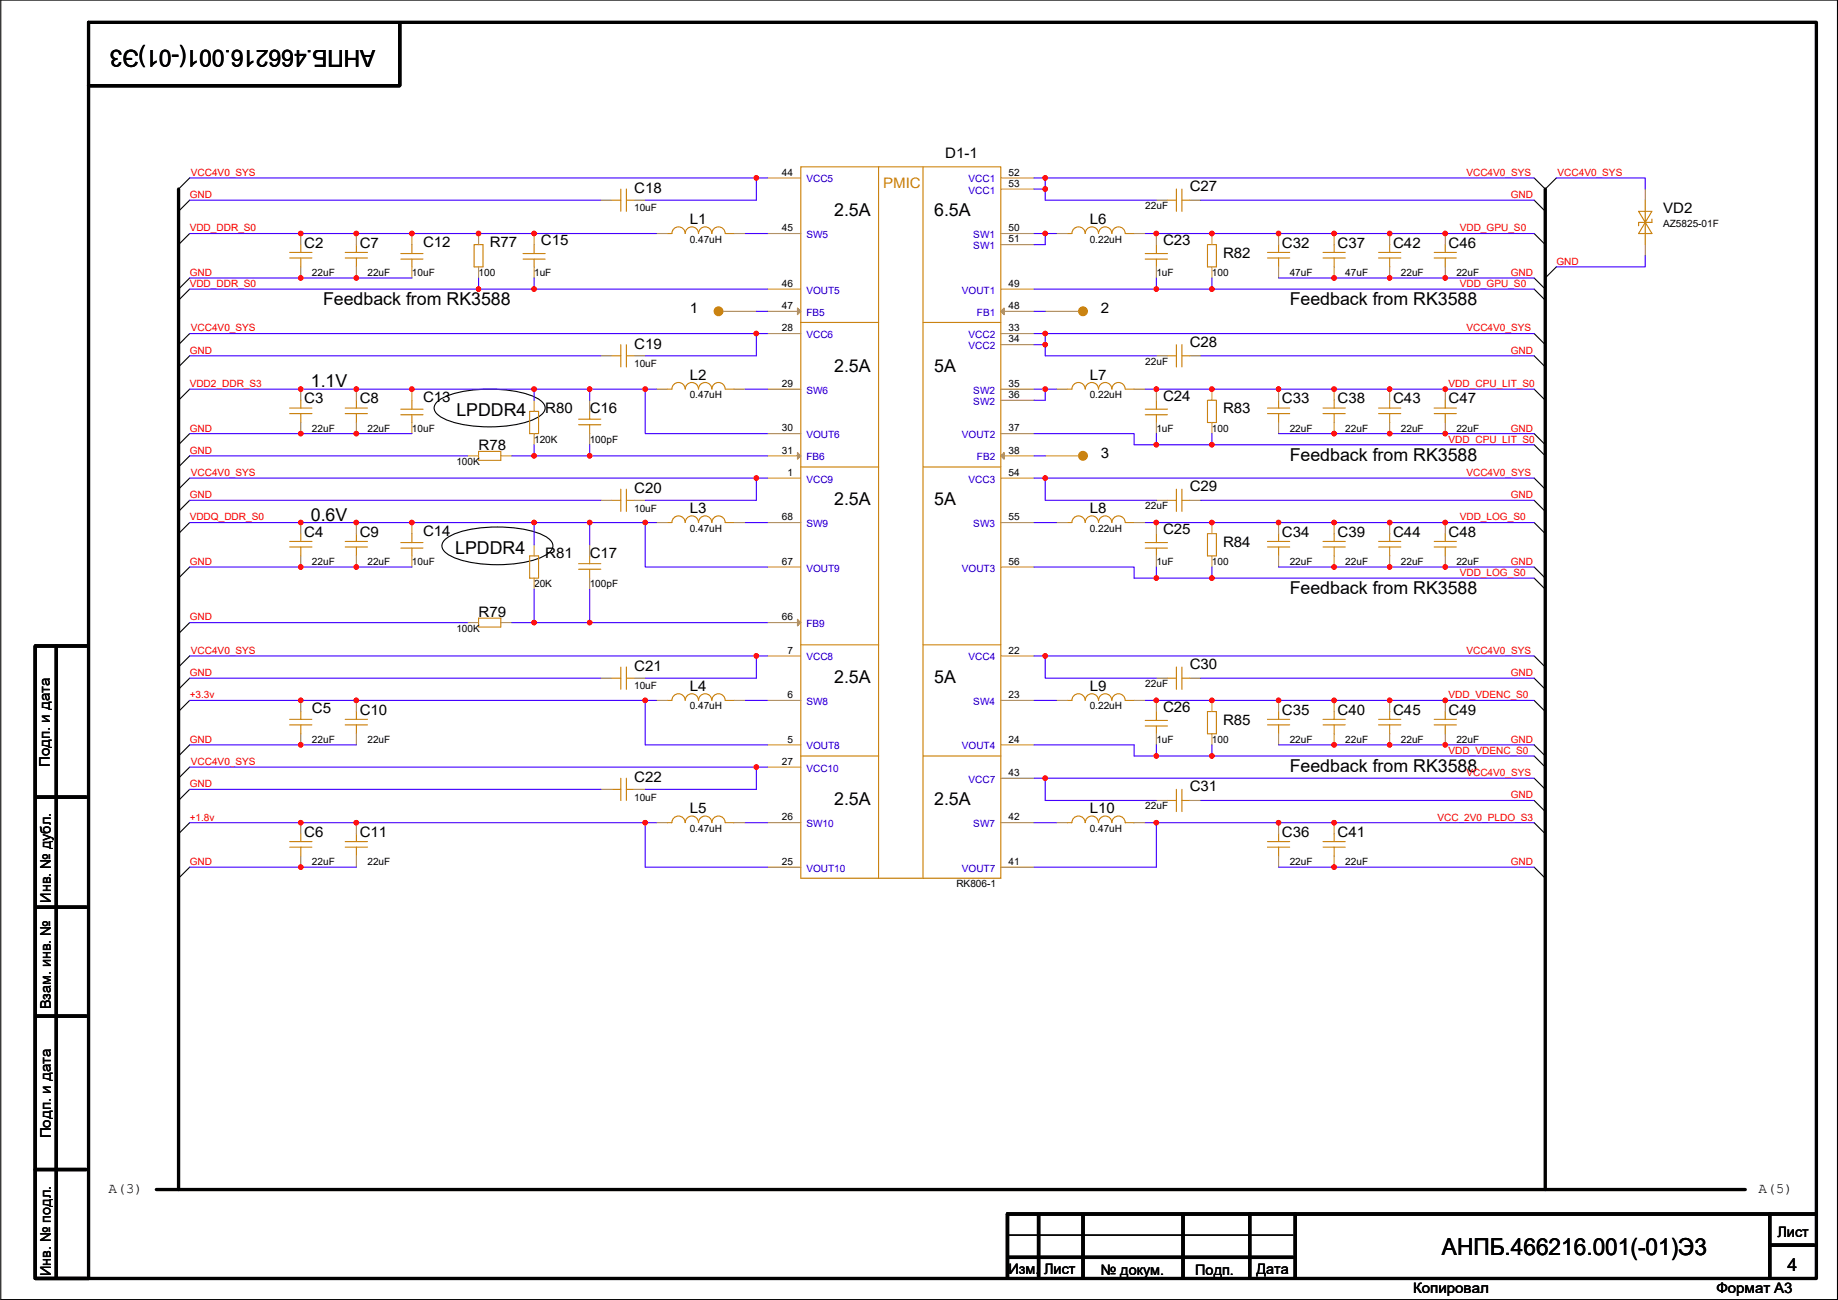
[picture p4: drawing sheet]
<svg xmlns="http://www.w3.org/2000/svg" width="420mm" height="297mm" viewBox="0 0 420 297" stroke-linecap="round" stroke-linejoin="round" font-family="sans-serif">
<path d="M.2 0h419.8v296.9h-419.8z" fill="none" stroke="#000" stroke-width=".25"/>
<path d="M20.2 5.1h395v287h-395zM35.7 271.8h363.3" fill="none" stroke="#000" stroke-width=".76"/>
<path d="M261.8 10.2h74.2v27.4h-74.2z" fill="#fff"/>
<g fill="none" stroke="#000" stroke-width=".25">
<path d="M43.4 45.7l-2.6 2.6M43.4 40.7l-2.6 2.5M43.4 53.4l-2.6 2.5M350.7 53.4l2.5 2.5M350.7 45.7l2.5 2.6M350.7 40.7l2.5 2.5 2.6-2.5M43.4 63.5l-2.6 2.6M43.4 66.1l-2.6 2.5M43.4 76.2l-2.6 2.6M350.7 66.1l2.5 2.5M350.7 63.5l2.5 2.6M350.7 76.2l2.5 2.6"/>
<path d="M355.8 61l-2.6 2.5M43.4 81.3l-2.6 2.5M43.4 99.1l-2.6 2.5M43.4 88.9l-2.6 2.6M99.7 92.1a10.6 10.6 0 0 1 5.8-2.6 32 32 0 0 1 16.5 1.1 3.8 3.8 0 0 1 2.6 2.6 2.82 2.82 0 0 1-1.7 2.2 27.9 27.9 0 0 1-15.9 1.8 13.1 13.1 0 0 1-7.3-2.8 1.67 1.67 0 0 1 0-2.3zM350.7 99.1l2.5 2.5M350.7 88.9l2.5 2.6M350.7 81.3l2.5 2.5M43.4 104.2l-2.6 2.5M43.4 114.3l-2.6 2.6M43.4 109.2l-2.6 2.6M43.4 119.4l-2.6 2.5"/>
<path d="M350.7 101.6l2.5 2.6M350.7 119.4l2.5 2.5M350.7 109.2l2.5 2.6M350.7 114.3l2.5 2.6M43.4 129.6l-2.6 2.5M101.5 123.6a10.6 10.6 0 0 1 5.8-2.6 32 32 0 0 1 16.4 1.1 3.8 3.8 0 0 1 2.7 2.6 2.82 2.82 0 0 1-1.7 2.2 27.9 27.9 0 0 1-15.9 1.8 13.1 13.1 0 0 1-7.3-2.8 1.67 1.67 0 0 1 0-2.3zM350.7 132.1l2.5 2.5M350.7 129.6l2.5 2.5M43.4 142.3l-2.6 2.5M43.4 155l-2.6 2.5M43.4 149.9l-2.6 2.5M350.7 149.9l2.5 2.5"/>
<path d="M350.7 155l2.5 2.5M43.4 170.2l-2.6 2.5M43.4 160l-2.6 2.6M43.4 175.3l-2.6 2.5M350.7 172.7l2.5 2.6M350.7 160l2.5 2.6M350.7 170.2l2.5 2.5M350.7 177.8l2.5 2.6M43.4 180.4l-2.6 2.5M43.4 198.1l-2.6 2.6M43.4 188l-2.6 2.5M350.7 198.1l2.5 2.6"/>
<path d="M350.7 188l2.5 2.5M350.7 182.9l2.5 2.5M230.6 282.2h65"/>
</g>
<g fill="none" stroke="#000" stroke-width=".76">
<path d="M91.4 5.4v14.2h-71.2M40.8 43.2v228.6M353.2 43.2v228.6M8.1 147.6v144.3M8.3 147.6h11.7M12.9 147.6v144.3M8.3 182.1h11.4M8.3 207.3h11.4M8.3 232.2h11.4M8.1 267.2h11.6M237.4 277.6v14.3M247.6 277.6v14.3"/>
<path d="M270.4 277.6v14.3M285.7 277.4v14.5M296.1 277.4v14.5M404.5 277.4v14.5M415 277.4h-184.7v14.5M8.1 292.1h12.1M230.6 287.3h65M404.8 284.5h9.9"/>
</g>
<g fill="none" stroke="#cc8006" stroke-width=".25">
<path d="M183.1 38.1h45.7v162.6h-45.7zM200.8 38.1v162.6M211 38.1v162.6M66.2 58.9h5.1M66.2 57.7h5.1M68.8 55.9v1.8M68.8 58.9v2.1M78.9 58.9h5.1M78.9 57.7h5.1M81.5 55.9v1.8M81.5 58.9v2.1M91.6 57.9h5.1"/>
<path d="M91.6 59.2h5.1M94.2 59.2v1.8M94.2 55.9v2M108.4 55.9h2v5.1h-2zM119.6 57.9h5M119.6 59.2h5M122.1 59.2v1.8M122.1 55.9v2M139.9 45.7h2M141.9 43.2v5.1M143.2 43.2v5.1M143.2 45.7h1.8"/>
<path d="M152.6 53.4h1M153.6 53.3a1.51 1.51 0 0 1 1.5-1.5 1.51 1.51 0 0 1 1.5 1.5 1.52 1.52 0 0 1 1.5-1.5 1.52 1.52 0 0 1 1.6 1.5 1.52 1.52 0 0 1 1.5-1.5 1.52 1.52 0 0 1 1.5 1.5M162.7 53.3a1.51 1.51 0 0 1 1.6-1.5 1.51 1.51 0 0 1 1.5 1.5M165.8 53.4h2M244 53.4h1M245 53.3a1.51 1.51 0 0 1 1.5-1.5 1.51 1.51 0 0 1 1.6 1.5 1.52 1.52 0 0 1 1.5-1.5 1.52 1.52 0 0 1 1.5 1.5 1.52 1.52 0 0 1 1.5-1.5 1.52 1.52 0 0 1 1.6 1.5M254.2 53.3a1.51 1.51 0 0 1 1.5-1.5 1.51 1.51 0 0 1 1.5 1.5M257.2 53.4h2.1M261.8 57.9h5.1M261.8 59.2h5.1M264.3 59.2v1.8M264.3 55.9v2"/>
<path d="M266.9 45.7h2M268.9 43.2v5.1M270.2 43.2v5.1M270.2 45.7h1.8M276 55.9h2.1v5.1h-2.1zM289.7 58.9h5.1M289.7 57.7h5.1M292.3 55.9v1.8M292.3 58.9v2.1M302.4 58.9h5.1M302.4 57.7h5.1M305 55.9v1.8"/>
<path d="M305 58.9v2.1M315.1 58.9h5.1M315.1 57.7h5.1M317.7 55.9v1.8M317.7 58.9v2.1M327.8 58.9h5.1M327.8 57.7h5.1M330.4 55.9v1.8M330.4 58.9v2.1M376.1 50.8l1.5 2.6h-3zM376.1 45.7v5.1l1.5-2.5h-3l1.5 2.5M376.1 50.8v5.1"/>
<path d="M377.6 50.1v.7h-3v.8M141.9 78.8v5M143.2 78.8v5M183.1 73.7h17.7M211 73.7h17.8M268.9 78.8v5M270.2 78.8v5M66.2 94.5h5.1M66.2 93.2h5.1M68.8 91.5v1.7M68.8 94.5v2M78.9 94.5h5.1"/>
<path d="M78.9 93.2h5.1M81.5 91.5v1.7M81.5 94.5v2M91.6 93.5h5.1M91.6 94.8h5.1M94.2 94.8v1.7M94.2 91.5v2M121.1 94h2v5.1h-2zM132.3 97h5M132.3 95.8h5M134.8 94v1.8M134.8 97v2.1"/>
<path d="M139.9 81.3h2M143.2 81.3h1.8M162.7 88.9a1.52 1.52 0 0 0-1.5-1.5 1.52 1.52 0 0 0-1.5 1.5 1.52 1.52 0 0 0-1.6-1.5 1.52 1.52 0 0 0-1.5 1.5 1.51 1.51 0 0 0-1.5-1.5 1.51 1.51 0 0 0-1.5 1.5h-1M162.7 88.9a1.51 1.51 0 0 1 1.6-1.5 1.51 1.51 0 0 1 1.5 1.5h2M254.2 88.9a1.52 1.52 0 0 0-1.6-1.5 1.52 1.52 0 0 0-1.5 1.5 1.52 1.52 0 0 0-1.5-1.5 1.52 1.52 0 0 0-1.5 1.5 1.51 1.51 0 0 0-1.6-1.5 1.51 1.51 0 0 0-1.5 1.5h-1M254.2 88.9a1.51 1.51 0 0 1 1.5-1.5 1.51 1.51 0 0 1 1.5 1.5h2.1M261.8 93.5h5.1M261.8 94.8h5.1M264.3 94.8v1.7M264.3 91.5v2M266.9 81.3h2M270.2 81.3h1.8"/>
<path d="M276 91.5h2.1v5h-2.1zM289.7 94.5h5.1M289.7 93.2h5.1M292.3 91.5v1.7M292.3 94.5v2M302.4 94.5h5.1M302.4 93.2h5.1M305 91.5v1.7M305 94.5v2M315.1 94.5h5.1M315.1 93.2h5.1M317.7 91.5v1.7"/>
<path d="M317.7 94.5v2M327.8 94.5h5.1M327.8 93.2h5.1M330.4 91.5v1.7M330.4 94.5v2M109.4 103.1h5.1v2.1h-5.1zM139.9 114.3h2M141.9 111.8v5.1M143.2 111.8v5.1M143.2 114.3h1.8M162.7 119.4a1.52 1.52 0 0 0-1.5-1.5 1.52 1.52 0 0 0-1.5 1.5 1.52 1.52 0 0 0-1.6-1.5 1.52 1.52 0 0 0-1.5 1.5 1.51 1.51 0 0 0-1.5-1.5 1.51 1.51 0 0 0-1.5 1.5h-1M162.7 119.4a1.51 1.51 0 0 1 1.6-1.5 1.51 1.51 0 0 1 1.5 1.5h2"/>
<path d="M183.1 106.7h17.7M211 106.7h17.8M254.2 119.4a1.52 1.52 0 0 0-1.6-1.5 1.52 1.52 0 0 0-1.5 1.5 1.52 1.52 0 0 0-1.5-1.5 1.52 1.52 0 0 0-1.5 1.5 1.51 1.51 0 0 0-1.6-1.5 1.51 1.51 0 0 0-1.5 1.5h-1M254.2 119.4a1.51 1.51 0 0 1 1.5-1.5 1.51 1.51 0 0 1 1.5 1.5h2.1M266.9 114.3h2M268.9 111.8v5.1M270.2 111.8v5.1M270.2 114.3h1.8M66.2 125h5.1M66.2 123.7h5.1M68.8 121.9v1.8M68.8 125v2"/>
<path d="M78.9 125h5.1M78.9 123.7h5.1M81.5 121.9v1.8M81.5 125v2M91.6 124h5.1M91.6 125.2h5.1M94.2 125.2v1.8M94.2 121.9v2.1M121.1 127h2v5.1h-2zM132.3 130.1h5M132.3 128.8h5M134.8 127v1.8"/>
<path d="M134.8 130.1v2M261.8 124h5.1M261.8 125.2h5.1M264.3 125.2v1.8M264.3 121.9v2.1M276 121.9h2.1v5.1h-2.1zM289.7 125h5.1M289.7 123.7h5.1M292.3 121.9v1.8M292.3 125v2M302.4 125h5.1M302.4 123.7h5.1"/>
<path d="M305 121.9v1.8M305 125v2M315.1 125h5.1M315.1 123.7h5.1M317.7 121.9v1.8M317.7 125v2M327.8 125h5.1M327.8 123.7h5.1M330.4 121.9v1.8M330.4 125v2M109.4 141.2h5.1v2.1h-5.1zM139.9 155h2"/>
<path d="M141.9 152.4v5.1M143.2 152.4v5.1M143.2 155h1.8M183.1 147.3h17.7M211 147.3h17.8M266.9 155h2M268.9 152.4v5.1M270.2 152.4v5.1M270.2 155h1.8M66.2 165.6h5.1M66.2 164.4h5.1M68.8 162.6v1.8"/>
<path d="M68.8 165.6v2.1M78.9 165.6h5.1M78.9 164.4h5.1M81.5 162.6v1.8M81.5 165.6v2.1M141.9 177.8v5.1M143.2 177.8v5.1M162.7 160a1.52 1.52 0 0 0-1.5-1.5 1.52 1.52 0 0 0-1.5 1.5 1.52 1.52 0 0 0-1.6-1.5 1.52 1.52 0 0 0-1.5 1.5 1.51 1.51 0 0 0-1.5-1.5 1.51 1.51 0 0 0-1.5 1.5h-1M162.7 160a1.51 1.51 0 0 1 1.6-1.5 1.51 1.51 0 0 1 1.5 1.5h2M183.1 172.7h17.7M211 172.7h17.8M254.2 160a1.52 1.52 0 0 0-1.6-1.5 1.52 1.52 0 0 0-1.5 1.5 1.52 1.52 0 0 0-1.5-1.5 1.52 1.52 0 0 0-1.5 1.5 1.51 1.51 0 0 0-1.6-1.5 1.51 1.51 0 0 0-1.5 1.5h-1"/>
<path d="M254.2 160a1.51 1.51 0 0 1 1.5-1.5 1.51 1.51 0 0 1 1.5 1.5h2.1M261.8 164.6h5.1M261.8 165.9h5.1M264.3 165.9v1.8M264.3 162.6v2M276 162.6h2.1v5.1h-2.1zM289.7 165.6h5.1M289.7 164.4h5.1M292.3 162.6v1.8M292.3 165.6v2.1M302.4 165.6h5.1M302.4 164.4h5.1"/>
<path d="M305 162.6v1.8M305 165.6v2.1M315.1 165.6h5.1M315.1 164.4h5.1M317.7 162.6v1.8M317.7 165.6v2.1M327.8 165.6h5.1M327.8 164.4h5.1M330.4 162.6v1.8M330.4 165.6v2.1M66.2 193.6h5.1M66.2 192.3h5.1"/>
<path d="M68.8 190.5v1.8M68.8 193.6v2M78.9 193.6h5.1M78.9 192.3h5.1M81.5 190.5v1.8M81.5 193.6v2M139.9 180.4h2M143.2 180.4h1.8M162.7 188a1.52 1.52 0 0 0-1.5-1.5 1.52 1.52 0 0 0-1.5 1.5 1.52 1.52 0 0 0-1.6-1.5 1.52 1.52 0 0 0-1.5 1.5 1.51 1.51 0 0 0-1.5-1.5 1.51 1.51 0 0 0-1.5 1.5h-1M162.7 188a1.51 1.51 0 0 1 1.6-1.5 1.51 1.51 0 0 1 1.5 1.5h2M254.2 188a1.52 1.52 0 0 0-1.6-1.5 1.52 1.52 0 0 0-1.5 1.5 1.52 1.52 0 0 0-1.5-1.5 1.52 1.52 0 0 0-1.5 1.5 1.51 1.51 0 0 0-1.6-1.5 1.51 1.51 0 0 0-1.5 1.5h-1M254.2 188a1.51 1.51 0 0 1 1.5-1.5 1.51 1.51 0 0 1 1.5 1.5h2.1"/>
<path d="M266.9 182.9h2M268.9 180.4v5M270.2 180.4v5M270.2 182.9h1.8M289.7 193.6h5.1M289.7 192.3h5.1M292.3 190.5v1.8M292.3 193.6v2M302.4 193.6h5.1M302.4 192.3h5.1M305 190.5v1.8M305 193.6v2"/>
</g>
<g fill="none" stroke="#a84" stroke-width=".25">
<path d="M68.8 53.4v2.5M81.5 53.4v2.5M94.2 53.4v2.5M109.4 53.4v2.5M122.1 53.4v2.5M137.3 45.7h2.6M145 45.7h2.5M150 53.4h2.6M167.8 53.4h2.6M175.4 40.7h7.7M175.4 53.4h7.7M228.8 53.4h7.6"/>
<path d="M228.8 55.9h7.6M228.8 40.7h7.6M228.8 43.2h7.6M241.5 53.4h2.5M259.3 53.4h2.5M264.3 53.4v2.5M264.3 45.7h2.6M272 45.7h2.5M277 53.4v2.5M292.3 53.4v2.5M305 53.4v2.5M317.7 53.4v2.5"/>
<path d="M330.4 53.4v2.5M376.1 43.2v2.5M376.1 55.9v2.5M68.8 61v2.5M81.5 61v2.5M94.2 61v2.5M109.4 61v2.5M122.1 61v2.5M165.3 71.1h7.6M175.4 76.2h7.7M175.4 66.1h7.7M175.4 71.1h7.7"/>
<path d="M228.8 76.2h7.6M228.8 78.8h7.6M228.8 71.1h7.6M228.8 66.1h7.6M238.9 71.1h7.7M264.3 61v2.5M277 61v2.5M292.3 61v2.5M305 61v2.5M317.7 61v2.5M330.4 61v2.5M68.8 96.5v2.6"/>
<path d="M68.8 88.9v2.6M81.5 96.5v2.6M81.5 88.9v2.6M94.2 88.9v2.6M94.2 96.5v2.6M122.1 99.1v2.5M122.1 91.5v2.5M134.8 99.1v2.5M134.8 91.5v2.5M137.3 81.3h2.6M145 81.3h2.5M150 88.9h2.6"/>
<path d="M167.8 88.9h2.6M175.4 88.9h7.7M175.4 99.1h7.7M228.8 88.9h7.6M228.8 91.5h7.6M228.8 99.1h7.6M241.5 88.9h2.5M259.3 88.9h2.5M264.3 88.9v2.6M264.3 96.5v2.6M264.3 81.3h2.6M272 81.3h2.5"/>
<path d="M277 88.9v2.6M277 96.5v2.6M292.3 96.5v2.6M292.3 88.9v2.6M305 96.5v2.6M305 88.9v2.6M317.7 96.5v2.6M317.7 88.9v2.6M330.4 96.5v2.6M330.4 88.9v2.6M68.8 119.4v2.5M81.5 119.4v2.5"/>
<path d="M94.2 119.4v2.5M106.9 104.2h2.5M114.5 104.2h2.5M137.3 114.3h2.6M145 114.3h2.5M150 119.4h2.6M167.8 119.4h2.6M175.4 109.2h7.7M175.4 104.2h7.7M175.4 119.4h7.7M228.8 104.2h7.6M228.8 109.2h7.6"/>
<path d="M228.8 119.4h7.6M238.9 104.2h7.7M241.5 119.4h2.5M259.3 119.4h2.5M264.3 119.4v2.5M264.3 114.3h2.6M272 114.3h2.5M277 119.4v2.5M292.3 119.4v2.5M305 119.4v2.5M317.7 119.4v2.5M330.4 119.4v2.5"/>
<path d="M68.8 127v2.6M81.5 127v2.6M94.2 127v2.6M122.1 132.1v2.5M122.1 124.5v2.5M134.8 132.1v2.5M134.8 124.5v2.5M175.4 129.6h7.7M228.8 129.6h7.6M264.3 127v2.6M277 127v2.6M292.3 127v2.6"/>
<path d="M305 127v2.6M317.7 127v2.6M330.4 127v2.6M106.9 142.3h2.5M114.5 142.3h2.5M137.3 155h2.6M145 155h2.5M175.4 149.9h7.7M175.4 142.3h7.7M228.8 149.9h7.6M264.3 155h2.6M272 155h2.5"/>
<path d="M68.8 167.7v2.5M68.8 160v2.6M81.5 167.7v2.5M81.5 160v2.6M150 160h2.6M167.8 160h2.6M175.4 170.2h7.7M175.4 160h7.7M175.4 175.3h7.7M228.8 160h7.6M228.8 170.2h7.6M228.8 177.8h7.6"/>
<path d="M241.5 160h2.5M259.3 160h2.5M264.3 160v2.6M264.3 167.7v2.5M277 160v2.6M277 167.7v2.5M292.3 167.7v2.5M292.3 160v2.6M305 167.7v2.5M305 160v2.6M317.7 167.7v2.5M317.7 160v2.6"/>
<path d="M330.4 167.7v2.5M330.4 160v2.6M68.8 195.6v2.5M68.8 188v2.5M81.5 195.6v2.5M81.5 188v2.5M137.3 180.4h2.6M145 180.4h2.5M150 188h2.6M167.8 188h2.6M175.4 198.1h7.7M175.4 188h7.7"/>
<path d="M228.8 198.1h7.6M228.8 188h7.6M241.5 188h2.5M259.3 188h2.5M264.3 182.9h2.6M272 182.9h2.5M292.3 195.6v2.5M292.3 188v2.5M305 195.6v2.5M305 188v2.5"/>
</g>
<g fill="#a84" stroke="#a84" stroke-width=".25">
<path d="M182.3 103.4l.8 .8-.8 .7z"/>
<path d="M182.3 70.4l.8 .7-.8 .8z"/>
<path d="M182.3 141.5l.8 .8-.8 .7z"/>
<path d="M228.8 104.2l.7-.8v1.5z"/>
<path d="M228.8 71.1l.7-.7v1.5z"/>
</g>
<g fill="#cc8006" stroke="#cc8006" stroke-width=".25">
<circle cx="247.6" cy="71.1" r="1.01"/>
<circle cx="164.3" cy="71.1" r="1.01"/>
<circle cx="247.6" cy="104.1" r="1.01"/>
</g>
<g fill="none" stroke="#4200ff" stroke-width=".25">
<path d="M43.4 40.7h129.5M43.4 53.4h106.6M43.4 45.7h93.9M170.4 53.4h5M172.9 40.7v5h-25.4M172.9 40.7h2.5M236.4 53.4h2.5M236.4 43.2h2.5M236.4 40.7h2.5M238.9 53.4v2.5h-2.5M238.9 40.7v2.5M238.9 43.2v2.5h25.4"/>
<path d="M238.9 40.7h111.8M238.9 53.4h2.6M261.8 53.4h88.9M274.5 45.7h76.2M355.8 40.7h20.3v2.5M376.1 58.4v2.6h-20.3M43.4 76.2h129.5M43.4 63.5h50.8M43.4 66.1h66M109.4 66.1h12.7M109.4 63.5v2.6M122.1 66.1h53.3"/>
<path d="M122.1 63.5v2.6M172.9 71.1h2.5M172.9 76.2v5.1h-25.4M172.9 76.2h2.5M236.4 71.1h2.5M236.4 76.2h2.5M236.4 78.8h2.5M236.4 66.1h27.9M238.9 78.8v2.5h25.4M238.9 76.2v2.6M238.9 76.2h111.8M264.3 63.5v2.6"/>
<path d="M264.3 66.1h12.7M277 66.1h73.7M277 63.5v2.6M292.3 63.5h58.4M43.4 99.1h50.8M43.4 88.9h78.7M43.4 81.3h93.9M122.1 88.9h12.7M122.1 88.9v2.6M134.8 88.9v2.6M134.8 88.9h15.2M147.5 88.9v10.2h27.9"/>
<path d="M170.4 88.9h5M236.4 99.1h22.9v2.5h5M236.4 88.9h2.5M238.9 88.9v2.6h-2.5M238.9 88.9h2.6M264.3 99.1v2.5M274.5 81.3h76.2M277 99.1v2.5M292.3 99.1h58.4M350.7 88.9h-88.9M43.4 109.2h129.5M43.4 119.4h78.7"/>
<path d="M43.4 114.3h93.9M43.4 104.2h63.5M117 104.2h5.1M122.1 119.4h12.7M122.1 119.4v5.1M122.1 101.6v2.6M122.1 104.2h12.7M134.8 104.2h40.6M134.8 101.6v2.6M134.8 119.4h12.7M134.8 119.4v5.1M147.5 119.4h2.5"/>
<path d="M147.5 119.4v10.2h27.9M170.4 119.4h5M172.9 109.2v5.1h-25.4M172.9 109.2h2.5M236.4 104.2h2.5M236.4 109.2h2.5M236.4 119.4h5.1M238.9 109.2v5.1h25.4M238.9 109.2h111.8M261.8 119.4h88.9M264.3 101.6h12.7M274.5 114.3h76.2"/>
<path d="M277 101.6h73.7M43.4 129.6h50.8M122.1 134.6v7.7M134.8 134.6v7.7M236.4 129.6h22.9v2.5h5M264.3 132.1h12.7M264.3 129.6v2.5M277 132.1h73.7M277 129.6v2.5M292.3 129.6h58.4M43.4 149.9h129.5M43.4 155h93.9"/>
<path d="M43.4 142.3h63.5M117 142.3h5.1M122.1 142.3h12.7M134.8 142.3h40.6M172.9 149.9v5.1h-25.4M172.9 149.9h2.5M236.4 149.9h2.5v5.1h25.4M238.9 149.9h111.8M274.5 155h76.2M43.4 175.3h129.5M43.4 160h104.1M81.5 170.2h-38.1"/>
<path d="M147.5 160v10.2h27.9M147.5 160h2.5M170.4 160h5M172.9 175.3v5.1h-25.4M172.9 175.3h2.5M236.4 177.8h2.5M236.4 160h5.1M236.4 170.2h22.9v2.5h5M238.9 177.8v5.1h25.4M238.9 177.8h111.8M261.8 160h88.9M264.3 172.7h12.7"/>
<path d="M264.3 170.2v2.5M277 172.7h73.7M277 170.2v2.5M292.3 170.2h58.4M43.4 180.4h93.9M43.4 198.1h38.1M43.4 188h104.1M147.5 188v10.1h27.9M147.5 188h2.5M170.4 188h5M236.4 188h5.1M261.8 188h2.5"/>
<path d="M264.3 188v10.1h-27.9M274.5 182.9h76.2M292.3 198.1h58.4M350.7 188h-86.4"/>
</g>
<g fill="#f00" stroke="#f00" stroke-width=".25">
<circle cx="238.9" cy="53.3" r=".5"/>
<circle cx="264.3" cy="66" r=".5"/>
<circle cx="277" cy="66" r=".5"/>
<circle cx="264.3" cy="53.3" r=".5"/>
<circle cx="292.3" cy="53.3" r=".5"/>
<circle cx="277" cy="53.3" r=".5"/>
<circle cx="317.7" cy="53.3" r=".5"/>
<circle cx="305" cy="53.3" r=".5"/>
<circle cx="317.7" cy="63.5" r=".5"/>
<circle cx="305" cy="63.5" r=".5"/>
<circle cx="330.4" cy="63.5" r=".5"/>
<circle cx="330.4" cy="53.3" r=".5"/>
<circle cx="238.9" cy="43.2" r=".5"/>
<circle cx="238.9" cy="40.6" r=".5"/>
<circle cx="238.9" cy="88.9" r=".5"/>
<circle cx="238.9" cy="78.7" r=".5"/>
<circle cx="277" cy="101.6" r=".5"/>
<circle cx="264.3" cy="101.6" r=".5"/>
<circle cx="264.3" cy="88.9" r=".5"/>
<circle cx="292.3" cy="88.9" r=".5"/>
<circle cx="277" cy="88.9" r=".5"/>
<circle cx="330.4" cy="99.1" r=".5"/>
<circle cx="330.4" cy="88.9" r=".5"/>
<circle cx="238.9" cy="76.2" r=".5"/>
<circle cx="317.7" cy="99.1" r=".5"/>
<circle cx="305" cy="99.1" r=".5"/>
<circle cx="317.7" cy="88.9" r=".5"/>
<circle cx="305" cy="88.9" r=".5"/>
<circle cx="264.3" cy="119.4" r=".5"/>
<circle cx="264.3" cy="132.1" r=".5"/>
<circle cx="277" cy="132.1" r=".5"/>
<circle cx="292.3" cy="119.4" r=".5"/>
<circle cx="277" cy="119.4" r=".5"/>
<circle cx="330.4" cy="119.4" r=".5"/>
<circle cx="330.4" cy="129.5" r=".5"/>
<circle cx="238.9" cy="109.2" r=".5"/>
<circle cx="317.7" cy="129.5" r=".5"/>
<circle cx="305" cy="129.5" r=".5"/>
<circle cx="317.7" cy="119.4" r=".5"/>
<circle cx="305" cy="119.4" r=".5"/>
<circle cx="264.3" cy="172.7" r=".5"/>
<circle cx="264.3" cy="160" r=".5"/>
<circle cx="292.3" cy="160" r=".5"/>
<circle cx="277" cy="160" r=".5"/>
<circle cx="277" cy="172.7" r=".5"/>
<circle cx="330.4" cy="170.2" r=".5"/>
<circle cx="330.4" cy="160" r=".5"/>
<circle cx="238.9" cy="149.9" r=".5"/>
<circle cx="317.7" cy="160" r=".5"/>
<circle cx="305" cy="160" r=".5"/>
<circle cx="317.7" cy="170.2" r=".5"/>
<circle cx="305" cy="170.2" r=".5"/>
<circle cx="264.3" cy="188" r=".5"/>
<circle cx="305" cy="188" r=".5"/>
<circle cx="305" cy="198.1" r=".5"/>
<circle cx="238.9" cy="177.8" r=".5"/>
<circle cx="292.3" cy="188" r=".5"/>
<circle cx="172.9" cy="40.6" r=".5"/>
<circle cx="81.4" cy="63.5" r=".5"/>
<circle cx="68.7" cy="63.5" r=".5"/>
<circle cx="68.7" cy="53.3" r=".5"/>
<circle cx="81.4" cy="53.3" r=".5"/>
<circle cx="109.4" cy="53.3" r=".5"/>
<circle cx="94.1" cy="53.3" r=".5"/>
<circle cx="122.1" cy="53.3" r=".5"/>
<circle cx="109.4" cy="66" r=".5"/>
<circle cx="122.1" cy="66" r=".5"/>
<circle cx="172.9" cy="76.2" r=".5"/>
<circle cx="81.4" cy="99.1" r=".5"/>
<circle cx="68.7" cy="99.1" r=".5"/>
<circle cx="68.7" cy="88.9" r=".5"/>
<circle cx="81.4" cy="88.9" r=".5"/>
<circle cx="94.1" cy="88.9" r=".5"/>
<circle cx="122.1" cy="88.9" r=".5"/>
<circle cx="147.5" cy="88.9" r=".5"/>
<circle cx="122.1" cy="104.1" r=".5"/>
<circle cx="134.8" cy="104.1" r=".5"/>
<circle cx="172.9" cy="109.2" r=".5"/>
<circle cx="81.4" cy="129.5" r=".5"/>
<circle cx="68.7" cy="129.5" r=".5"/>
<circle cx="68.7" cy="119.4" r=".5"/>
<circle cx="81.4" cy="119.4" r=".5"/>
<circle cx="94.1" cy="119.4" r=".5"/>
<circle cx="122.1" cy="119.4" r=".5"/>
<circle cx="147.5" cy="119.4" r=".5"/>
<circle cx="122.1" cy="142.2" r=".5"/>
<circle cx="134.8" cy="142.2" r=".5"/>
<circle cx="134.8" cy="119.4" r=".5"/>
<circle cx="172.9" cy="149.9" r=".5"/>
<circle cx="68.7" cy="170.2" r=".5"/>
<circle cx="68.7" cy="160" r=".5"/>
<circle cx="147.5" cy="160" r=".5"/>
<circle cx="81.4" cy="160" r=".5"/>
<circle cx="172.9" cy="175.3" r=".5"/>
<circle cx="68.7" cy="188" r=".5"/>
<circle cx="68.7" cy="198.1" r=".5"/>
<circle cx="147.5" cy="188" r=".5"/>
<circle cx="81.4" cy="188" r=".5"/>
<circle cx="134.8" cy="88.9" r=".5"/>
</g>
<g font-size="5.3">
<text x="85.8" y="11.5" transform="rotate(180 85.8 11.5)">АНПБ.466216.001(-01)Э3</text>
<text x="329.6" y="286.7">АНПБ.466216.001(-01)Э3</text>
</g>
<g font-size="4.1">
<text x="190.7" y="49.4">2.5A</text>
<text x="213.5" y="49.4">6.5A</text>
<text x="73.8" y="69.7">Feedback from RK3588</text>
<text x="294.8" y="69.7">Feedback from RK3588</text>
<text x="71" y="88.5">1.1V</text>
<text x="190.7" y="84.9">2.5A</text>
<text x="213.5" y="84.9">5A</text>
<text x="104.3" y="95.1">LPDDR4</text>
<text x="294.8" y="105.3">Feedback from RK3588</text>
<text x="71" y="119">0.6V</text>
<text x="190.7" y="115.4">2.5A</text>
<text x="213.5" y="115.4">5A</text>
<text x="104.1" y="126.6">LPDDR4</text>
<text x="294.8" y="135.7">Feedback from RK3588</text>
<text x="190.7" y="156.1">2.5A</text>
<text x="213.5" y="156.1">5A</text>
<text x="294.8" y="176.4">Feedback from RK3588</text>
<text x="190.7" y="184">2.5A</text>
<text x="213.5" y="184">2.5A</text>
<text x="408.6" y="290.4">4</text>
</g>
<g font-size="3.3">
<text x="216.1" y="36">D1-1</text>
<text x="145" y="44.1">C18</text>
<text x="272" y="43.6">C27</text>
<text x="157.7" y="51.2">L1</text>
<text x="249.1" y="51.2">L6</text>
<text x="380.2" y="48.7">VD2</text>
<text x="69.5" y="56.6">C2</text>
<text x="82.2" y="56.6">C7</text>
<text x="96.7" y="56.3">C12</text>
<text x="111.9" y="56.3">R77</text>
<text x="123.6" y="56.1">C15</text>
<text x="265.9" y="56.1">C23</text>
<text x="279.6" y="58.9">R82</text>
<text x="293" y="56.6">C32</text>
<text x="305.7" y="56.6">C37</text>
<text x="318.4" y="56.6">C42</text>
<text x="331.1" y="56.6">C46</text>
<text x="157.7" y="71.6">1</text>
<text x="251.6" y="71.6">2</text>
<text x="145" y="79.7">C19</text>
<text x="272" y="79.2">C28</text>
<text x="157.7" y="86.8">L2</text>
<text x="249.1" y="86.8">L7</text>
<text x="69.5" y="92.1">C3</text>
<text x="82.2" y="92.1">C8</text>
<text x="96.7" y="91.9">C13</text>
<text x="124.6" y="94.4">R80</text>
<text x="134.8" y="94.4">C16</text>
<text x="265.9" y="91.6">C24</text>
<text x="279.6" y="94.4">R83</text>
<text x="293" y="92.1">C33</text>
<text x="305.7" y="92.1">C38</text>
<text x="318.4" y="92.1">C43</text>
<text x="331.1" y="92.1">C47</text>
<text x="109.4" y="102.8">R78</text>
<text x="251.6" y="104.6">3</text>
<text x="145" y="112.7">C20</text>
<text x="272" y="112.2">C29</text>
<text x="157.7" y="117.3">L3</text>
<text x="249.1" y="117.3">L8</text>
<text x="69.5" y="122.6">C4</text>
<text x="82.2" y="122.6">C9</text>
<text x="96.7" y="122.4">C14</text>
<text x="265.9" y="122.1">C25</text>
<text x="279.6" y="124.9">R84</text>
<text x="293" y="122.6">C34</text>
<text x="305.7" y="122.6">C39</text>
<text x="318.4" y="122.6">C44</text>
<text x="331.1" y="122.6">C48</text>
<text x="124.6" y="127.4">R81</text>
<text x="134.8" y="127.4">C17</text>
<text x="109.4" y="140.9">R79</text>
<text x="145" y="153.4">C21</text>
<text x="272" y="152.8">C30</text>
<text x="157.7" y="157.9">L4</text>
<text x="249.1" y="157.9">L9</text>
<text x="71.3" y="163">C5</text>
<text x="82.2" y="163.3">C10</text>
<text x="265.9" y="162.8">C26</text>
<text x="279.6" y="165.5">R85</text>
<text x="293" y="163.3">C35</text>
<text x="305.7" y="163.3">C40</text>
<text x="318.4" y="163.3">C45</text>
<text x="331.1" y="163.3">C49</text>
<text x="11.4" y="175.3" transform="rotate(-90 11.4 175.3)">Подп. и дата</text>
<text x="145" y="178.8">C22</text>
<text x="157.7" y="185.9">L5</text>
<text x="249.1" y="185.9">L10</text>
<text x="272" y="180.8">C31</text>
<text x="69.5" y="191.2">C6</text>
<text x="82.2" y="191.2">C11</text>
<text x="293" y="191.2">C36</text>
<text x="305.7" y="191.2">C41</text>
<text x="11.6" y="206.3" transform="rotate(-90 11.6 206.3)">Инв. № дубл.</text>
<text x="11.6" y="230.7" transform="rotate(-90 11.6 230.7)">Взам. инв. №</text>
<text x="11.6" y="260.1" transform="rotate(-90 11.6 260.1)">Подп. и дата</text>
<text x="24.8" y="272.7">A(3)</text>
<text x="402" y="272.7">A(5)</text>
<text x="406.3" y="282.6">Лист</text>
<text x="11.6" y="291.6" transform="rotate(-90 11.6 291.6)">Инв. № подл.</text>
<text x="230.6" y="291">Изм. Лист</text>
<text x="251.6" y="291.3">№ докум.</text>
<text x="273.2" y="291.3">Подп.</text>
<text x="287.2" y="291">Дата</text>
<text x="323" y="295.3">Копировал</text>
<text x="392.4" y="295.3">Формат A3</text>
</g>
<text font-size="3.3" fill="#cc8006" x="201.9" y="42.9">PMIC</text>
<g font-size="2.3" fill="#f00">
<text x="43.6" y="40.2">VCC4V0_SYS</text>
<text x="335.2" y="40.2">VCC4V0_SYS</text>
<text x="356" y="40.2">VCC4V0_SYS</text>
<text x="43.4" y="45.3">GND</text>
<text x="345.4" y="45.3">GND</text>
<text x="43.4" y="52.9">VDD_DDR_S0</text>
<text x="333.7" y="52.9">VDD_GPU_S0</text>
<text x="43.4" y="63">GND</text>
<text x="43.4" y="65.6">VDD_DDR_S0</text>
<text x="333.7" y="65.6">VDD_GPU_S0</text>
<text x="345.4" y="63">GND</text>
<text x="355.8" y="60.5">GND</text>
<text x="43.6" y="75.7">VCC4V0_SYS</text>
<text x="335.2" y="75.7">VCC4V0_SYS</text>
<text x="43.4" y="80.8">GND</text>
<text x="345.4" y="80.8">GND</text>
<text x="43.4" y="88.4">VDD2_DDR_S3</text>
<text x="331.1" y="88.4">VDD_CPU_LIT_S0</text>
<text x="43.4" y="98.6">GND</text>
<text x="331.1" y="101.1">VDD_CPU_LIT_S0</text>
<text x="345.4" y="98.6">GND</text>
<text x="43.4" y="103.7">GND</text>
<text x="43.4" y="113.8">GND</text>
<text x="43.6" y="108.8">VCC4V0_SYS</text>
<text x="335.2" y="108.8">VCC4V0_SYS</text>
<text x="345.4" y="113.8">GND</text>
<text x="43.4" y="118.9">VDDQ_DDR_S0</text>
<text x="333.7" y="118.9">VDD_LOG_S0</text>
<text x="43.4" y="129.1">GND</text>
<text x="333.7" y="131.6">VDD_LOG_S0</text>
<text x="345.4" y="129.1">GND</text>
<text x="43.4" y="141.8">GND</text>
<text x="43.6" y="149.4">VCC4V0_SYS</text>
<text x="335.2" y="149.4">VCC4V0_SYS</text>
<text x="43.4" y="154.5">GND</text>
<text x="345.4" y="154.5">GND</text>
<text x="43.4" y="159.6">+3.3v</text>
<text x="331.1" y="159.6">VDD_VDENC_S0</text>
<text x="43.4" y="169.7">GND</text>
<text x="331.1" y="172.3">VDD_VDENC_S0</text>
<text x="345.4" y="169.7">GND</text>
<text x="43.4" y="179.9">GND</text>
<text x="43.6" y="174.8">VCC4V0_SYS</text>
<text x="335.2" y="177.3">VCC4V0_SYS</text>
<text x="345.4" y="182.4">GND</text>
<text x="43.4" y="187.5">+1.8v</text>
<text x="328.6" y="187.5">VCC_2V0_PLDO_S3</text>
<text x="43.4" y="197.7">GND</text>
<text x="345.4" y="197.7">GND</text>
</g>
<g font-size="2.3">
<text x="178.7" y="40.1">44</text>
<text x="230.6" y="40.1">52</text>
<text x="230.6" y="42.7">53</text>
<text x="261.8" y="47.8">22uF</text>
<text x="145" y="48.3">10uF</text>
<text x="178.7" y="52.8">45</text>
<text x="230.6" y="52.8">50</text>
<text x="380.2" y="51.9">AZ5825-01F</text>
<text x="157.7" y="55.4">0.47uH</text>
<text x="230.6" y="55.4">51</text>
<text x="249.1" y="55.4">0.22uH</text>
<text x="71.3" y="63">22uF</text>
<text x="84" y="63">22uF</text>
<text x="94.2" y="63">10uF</text>
<text x="109.4" y="63">100</text>
<text x="122.1" y="63">1uF</text>
<text x="178.7" y="65.5">46</text>
<text x="230.6" y="65.5">49</text>
<text x="264.3" y="63">1uF</text>
<text x="277" y="63">100</text>
<text x="294.8" y="63">47uF</text>
<text x="307.5" y="63">47uF</text>
<text x="320.2" y="63">22uF</text>
<text x="332.9" y="63">22uF</text>
<text x="178.7" y="70.6">47</text>
<text x="230.6" y="70.6">48</text>
<text x="178.7" y="75.7">28</text>
<text x="230.6" y="75.7">33</text>
<text x="145" y="83.9">10uF</text>
<text x="230.6" y="78.2">34</text>
<text x="261.8" y="83.4">22uF</text>
<text x="178.7" y="88.4">29</text>
<text x="230.6" y="88.4">35</text>
<text x="157.7" y="91">0.47uH</text>
<text x="230.6" y="90.9">36</text>
<text x="249.1" y="91">0.22uH</text>
<text x="71.3" y="98.6">22uF</text>
<text x="84" y="98.6">22uF</text>
<text x="94.2" y="98.6">10uF</text>
<text x="122.1" y="101.1">120K</text>
<text x="134.8" y="101.1">100pF</text>
<text x="178.7" y="98.6">30</text>
<text x="230.6" y="98.6">37</text>
<text x="264.3" y="98.6">1uF</text>
<text x="277" y="98.6">100</text>
<text x="294.8" y="98.6">22uF</text>
<text x="307.5" y="98.6">22uF</text>
<text x="320.2" y="98.6">22uF</text>
<text x="332.9" y="98.6">22uF</text>
<text x="104.3" y="106.2">100K</text>
<text x="178.7" y="103.6">31</text>
<text x="230.6" y="103.6">38</text>
<text x="180" y="108.7">1</text>
<text x="230.6" y="108.7">54</text>
<text x="145" y="116.9">10uF</text>
<text x="178.7" y="118.9">68</text>
<text x="230.6" y="118.9">55</text>
<text x="261.8" y="116.4">22uF</text>
<text x="157.7" y="121.5">0.47uH</text>
<text x="249.1" y="121.5">0.22uH</text>
<text x="71.3" y="129.1">22uF</text>
<text x="84" y="129.1">22uF</text>
<text x="94.2" y="129.1">10uF</text>
<text x="178.7" y="129">67</text>
<text x="230.6" y="129">56</text>
<text x="264.3" y="129.1">1uF</text>
<text x="277" y="129.1">100</text>
<text x="294.8" y="129.1">22uF</text>
<text x="307.5" y="129.1">22uF</text>
<text x="320.2" y="129.1">22uF</text>
<text x="332.9" y="129.1">22uF</text>
<text x="122.1" y="134.2">20K</text>
<text x="134.8" y="134.2">100pF</text>
<text x="178.7" y="141.7">66</text>
<text x="104.3" y="144.3">100K</text>
<text x="180" y="149.4">7</text>
<text x="230.6" y="149.4">22</text>
<text x="145" y="157.5">10uF</text>
<text x="180" y="159.5">6</text>
<text x="230.6" y="159.5">23</text>
<text x="261.8" y="157">22uF</text>
<text x="157.7" y="162.1">0.47uH</text>
<text x="249.1" y="162.1">0.22uH</text>
<text x="71.3" y="169.7">22uF</text>
<text x="84" y="169.7">22uF</text>
<text x="180" y="169.7">5</text>
<text x="230.6" y="169.7">24</text>
<text x="264.3" y="169.7">1uF</text>
<text x="277" y="169.7">100</text>
<text x="294.8" y="169.7">22uF</text>
<text x="307.5" y="169.7">22uF</text>
<text x="320.2" y="169.7">22uF</text>
<text x="332.9" y="169.7">22uF</text>
<text x="178.7" y="174.8">27</text>
<text x="230.6" y="177.3">43</text>
<text x="145" y="182.9">10uF</text>
<text x="261.8" y="185">22uF</text>
<text x="157.7" y="190">0.47uH</text>
<text x="178.7" y="187.5">26</text>
<text x="230.6" y="187.5">42</text>
<text x="249.1" y="190">0.47uH</text>
<text x="71.3" y="197.7">22uF</text>
<text x="84" y="197.7">22uF</text>
<text x="178.7" y="197.6">25</text>
<text x="230.6" y="197.6">41</text>
<text x="294.8" y="197.7">22uF</text>
<text x="307.5" y="197.7">22uF</text>
<text x="218.6" y="202.7">RK806-1</text>
</g>
<g font-size="2.3" fill="#00c">
<text x="184.3" y="41.7">VCC5</text>
<text x="221.4" y="41.7">VCC1</text>
<text x="221.4" y="44.2">VCC1</text>
<text x="184.3" y="54.4">SW5</text>
<text x="222.5" y="54.4">SW1</text>
<text x="222.5" y="56.9">SW1</text>
<text x="184.3" y="67.1">VOUT5</text>
<text x="219.9" y="67.1">VOUT1</text>
<text x="184.3" y="77.3">VCC6</text>
<text x="184.3" y="72.2">FB5</text>
<text x="221.4" y="77.3">VCC2</text>
<text x="223.3" y="72.2">FB1</text>
<text x="221.4" y="79.8">VCC2</text>
<text x="184.3" y="90">SW6</text>
<text x="222.5" y="90">SW2</text>
<text x="222.5" y="92.5">SW2</text>
<text x="184.3" y="100.1">VOUT6</text>
<text x="219.9" y="100.1">VOUT2</text>
<text x="184.3" y="105.2">FB6</text>
<text x="223.3" y="105.2">FB2</text>
<text x="184.3" y="110.3">VCC9</text>
<text x="221.4" y="110.3">VCC3</text>
<text x="184.3" y="120.4">SW9</text>
<text x="222.5" y="120.4">SW3</text>
<text x="184.3" y="130.6">VOUT9</text>
<text x="219.9" y="130.6">VOUT3</text>
<text x="184.3" y="143.3">FB9</text>
<text x="184.3" y="150.9">VCC8</text>
<text x="221.4" y="150.9">VCC4</text>
<text x="184.3" y="161.1">SW8</text>
<text x="222.5" y="161.1">SW4</text>
<text x="184.3" y="171.2">VOUT8</text>
<text x="219.9" y="171.2">VOUT4</text>
<text x="184.3" y="176.3">VCC10</text>
<text x="221.4" y="178.9">VCC7</text>
<text x="184.3" y="189">SW10</text>
<text x="222.5" y="189">SW7</text>
<text x="184.3" y="199.2">VOUT10</text>
<text x="219.9" y="199.2">VOUT7</text>
</g>
</svg>
